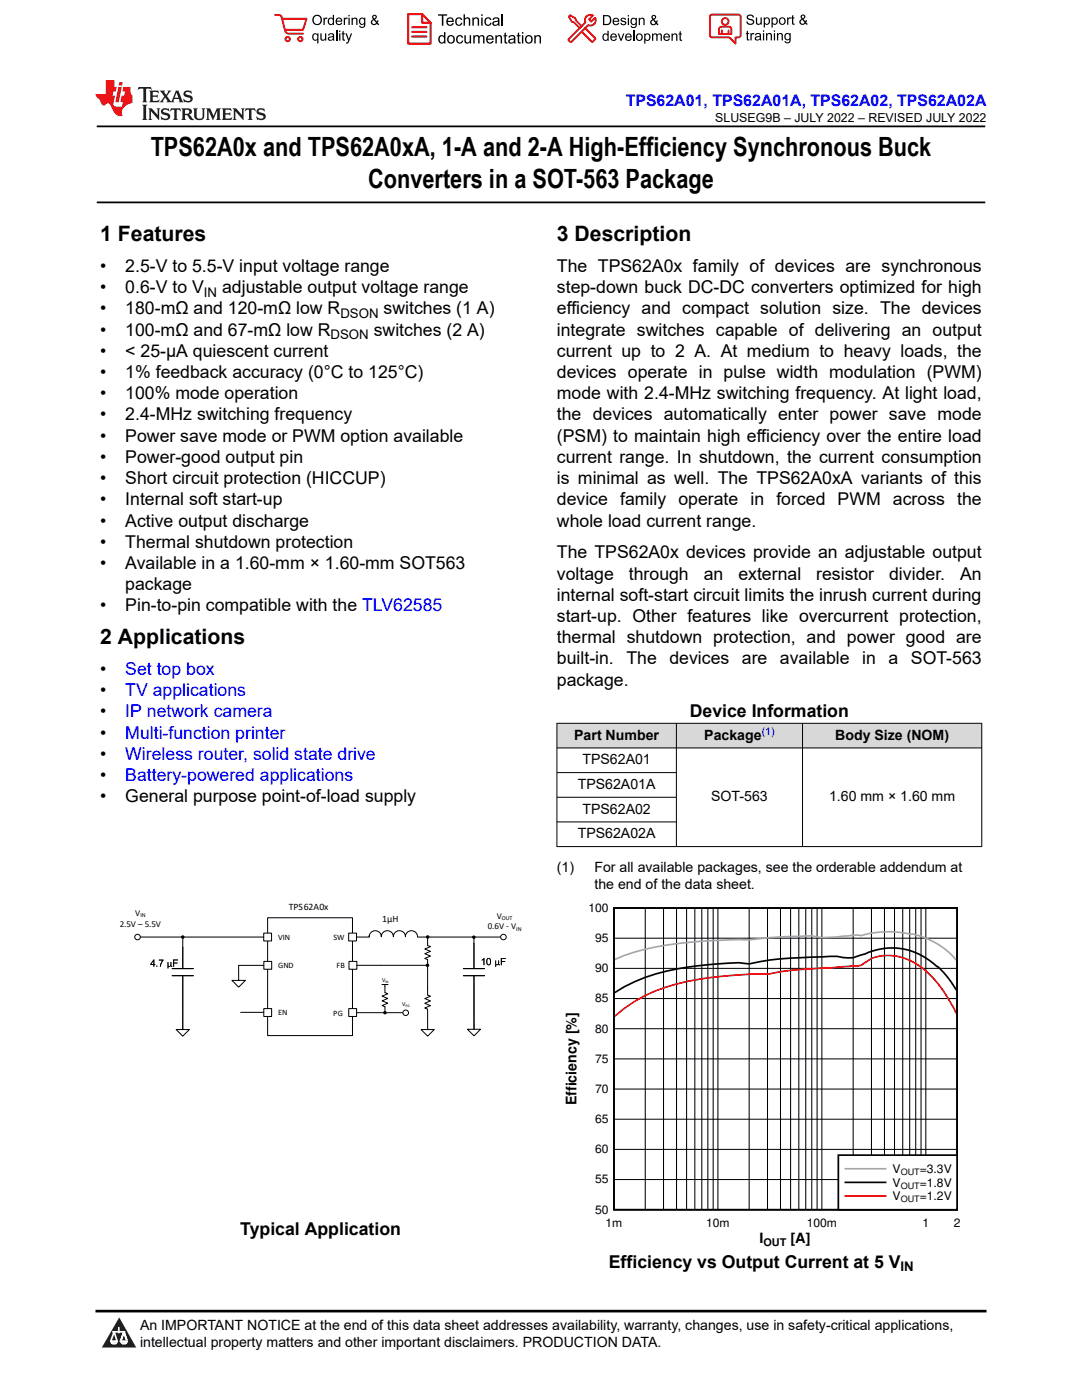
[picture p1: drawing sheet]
<svg xmlns="http://www.w3.org/2000/svg" width="216mm" height="279mm" viewBox="0 0 216 279" stroke-linecap="round" stroke-linejoin="round" font-family="sans-serif">
<path d="M19.3 25.2h177.3M19.3 40.4h177.3" fill="none" stroke="#000" stroke-width=".35"/>
<g fill="#d8d8d8">
<path d="M111.1 144.3h84.8v5h-84.8z" fill-rule="evenodd"/>
<path d="M111.2 144.4h23.7v4.8h-23.7z" fill-rule="evenodd"/>
<path d="M135 144.4h25.1v4.8h-25.1z" fill-rule="evenodd"/>
<path d="M160.2 144.4h35.6v4.8h-35.6z" fill-rule="evenodd"/>
</g>
<path d="M111.1 144.3h84.9M111.1 149.3h84.9M111.1 154.2h23.9M111.1 159.1h23.9M111.1 144.3v24.7M135 144.3v24.7M160.1 144.3v24.7M195.9 144.3v24.7M111.1 164h23.9M196 169h-84.9" fill="none" stroke="#000" stroke-width=".2"/>
<path d="M53.4 183.2h16.9v23.5h-16.9z" fill-rule="evenodd" fill="#fff"/>
<path d="M53.4 183.2h16.9v23.5h-16.9zM73.7 186.8v.1a1.2 1.2 0 0 1 1.2-1.2 1.2 1.2 0 0 1 1.2 1.2 1.2 1.2 0 0 1 1.2-1.2 1.2 1.2 0 0 1 1.2 1.2 1.2 1.2 0 0 1 1.2-1.2 1.2 1.2 0 0 1 1.2 1.2 1.2 1.2 0 0 1 1.2-1.2 1.2 1.2 0 0 1 1.2 1.2" fill="none" stroke="#000" stroke-width=".2"/>
<path d="M52.6 186.2h1.6v1.6h-1.6z" fill-rule="evenodd" fill="#fff"/>
<path d="M52.6 186.2h1.6v1.6h-1.6z" fill="none" stroke="#000" stroke-width=".2"/>
<path d="M69.6 186.2h1.5v1.6h-1.5z" fill-rule="evenodd" fill="#fff"/>
<path d="M69.6 186.2h1.5v1.6h-1.5z" fill="none" stroke="#000" stroke-width=".2"/>
<path d="M52.6 191.9h1.6v1.5h-1.6z" fill-rule="evenodd" fill="#fff"/>
<path d="M52.6 191.9h1.6v1.5h-1.6z" fill="none" stroke="#000" stroke-width=".2"/>
<path d="M52.6 201.3h1.6v1.6h-1.6z" fill-rule="evenodd" fill="#fff"/>
<path d="M52.6 201.3h1.6v1.6h-1.6z" fill="none" stroke="#000" stroke-width=".2"/>
<path d="M69.6 191.9h1.6v1.5h-1.6z" fill-rule="evenodd" fill="#fff"/>
<path d="M69.6 191.9h1.6v1.5h-1.6z" fill="none" stroke="#000" stroke-width=".2"/>
<path d="M69.6 201.3h1.6v1.6h-1.6z" fill-rule="evenodd" fill="#fff"/>
<g fill="none" stroke="#000" stroke-width=".2">
<path d="M28 187h24.6M34.4 194.7h4.2M34.4 193.3h4.2M36.5 194.7v10.8M36.5 187v6.3M46.3 195.7h2.7l-1.4 1.3zM47.6 192.7v3M83.3 187h16.6M94.6 187v6.3M94.6 194.7v10.7M96.7 193.3h-4.2M96.7 194.7h-4.2"/>
<path d="M35.1 205.5h2.7l-1.3 1.3zM69.6 201.3h1.6v1.6h-1.6zM93.3 205.4h2.6l-1.3 1.3z"/>
</g>
<g fill="#000">
<path d="M33.4 192h.2v.6a.22 .22 0 0 0 .2 .2 .22 .22 0 0 0 .2-.2v-.6h.2v.8h.2l-.2 .1a.26 .26 0 0 0-.2-.1 .26 .26 0 0 0-.2 .1h-.2v.4h-.2zM34.5 191.5h1v.2h-.8v.4h.7v.2h-.7v.6h-.2zM98.8 191.7h.2v.6a.22 .22 0 0 0 .2 .2 .22 .22 0 0 0 .2-.2v-.6h.2v.7l.2 .1-.2 .1a.26 .26 0 0 0-.2-.1 .26 .26 0 0 0-.2 .1h-.2v.3l-.2 .1zM99.9 191.2h1v.2h-.8v.4h.7v.2h-.7v.6h-.2z"/>
<path d="M30.6 191.5h.2v.9h.2v.2h-.2v.3h-.2v-.3h-.6zM30.6 191.8l-.4 .6h.4zM31.2 192.7h.2v.2h-.2zM31.7 191.5h.9l-.5 1.4h-.2l.1-.4 .4-.8h-.7z"/>
<path d="M30.6 191.5h.2v.9h.2v.2h-.2v.3h-.2v-.3h-.6zM30.6 191.8l-.4 .6h.4zM31.2 192.7h.2v.2h-.2zM31.7 191.5h.9l-.5 1.4h-.2l.1-.4 .4-.8h-.7z"/>
<path d="M96.1 191.5l.6-.3v1.4h-.2v-1.1l-.4 .2zM97.2 191.3a.51 .51 0 0 1 .6 0 .51 .51 0 0 1 .2 .6 .51 .51 0 0 1-.5 .7 .51 .51 0 0 1-.5-.7zM97.3 191.4a.79 .79 0 0 0 .2 1.1 .74 .74 0 0 0 0-1.2z"/>
<path d="M96.1 191.5l.6-.3v1.4h-.2v-1.1l-.4 .2zM97.2 191.3a.51 .51 0 0 1 .6 0 .51 .51 0 0 1 .2 .6 .51 .51 0 0 1-.5 .7 .51 .51 0 0 1-.5-.7zM97.3 191.4a.79 .79 0 0 0 .2 1.1 .74 .74 0 0 0 0-1.2z"/>
</g>
<circle cx="100.5" cy="187" r=".55" fill="#fff"/>
<circle cx="100.5" cy="187" r=".55" fill="none" stroke="#000" stroke-width=".2"/>
<circle cx="27.5" cy="187" r=".55" fill="#fff"/>
<g fill="none" stroke="#000" stroke-width=".2">
<path d="M47.6 192.7h5M71.2 187h2.5M71.2 192.7h14.1M85.3 187.1v1.6l.6 .2-1.1 .5 1.1 .5-1.1 .4 1.1 .5-1.1 .5 .5 .2v7.1l.6 .2-1.1 .5 1.1 .5-1.1 .4 1.1 .5-1.1 .5 .5 .2M48 202h4.6M71.2 202.1h9.2M84 205.5h2.6l-1.3 1.3zM85.3 201.4v4.1"/>
<circle cx="27.5" cy="187" r=".55"/>
<circle cx="36.5" cy="187" r=".25"/>
<circle cx="85.3" cy="192.7" r=".25"/>
<circle cx="85.3" cy="187" r=".25"/>
<circle cx="94.6" cy="187" r=".25"/>
</g>
<g fill="#000">
<circle cx="36.5" cy="187" r=".25"/>
<circle cx="85.3" cy="192.7" r=".25"/>
<circle cx="85.3" cy="187" r=".25"/>
<circle cx="94.6" cy="187" r=".25"/>
</g>
<circle cx="81" cy="202.1" r=".55" fill="#fff"/>
<g fill="none" stroke="#000" stroke-width=".2">
<path d="M76.2 196.5h1.2M76.8 196.5v1.6l.6 .2-1.2 .5 1.2 .5-1.2 .4 1.2 .5-1.2 .5 .6 .2v1.2M122.5 199.3h68.5M122.5 193.3h68.5M122.5 187.2h68.5M128.8 181.2v60.2M132.4 181.2v60.2M135 181.2v60.2M137 181.2v60.2M138.6 181.2v60.2M140 181.2v60.2M141.2 181.2v60.2"/>
<path d="M142.3 181.2v60.2M143.2 181.2v60.2M149.5 181.2v60.2M153.1 181.2v60.2M155.7 181.2v60.2M157.8 181.2v60.2M159.4 181.2v60.2M160.8 181.2v60.2M162 181.2v60.2M163 181.2v60.2M164 181.2v60.2M170.2 181.2v60.2"/>
<path d="M173.9 181.2v60.2M176.5 181.2v60.2M178.5 181.2v60.2M180.1 181.2v60.2M181.5 181.2v60.2M182.7 181.2v60.2M183.8 181.2v60.2M184.7 181.2v60.2M122.5 211.3h68.5M122.5 205.3h68.5M191 217.3h-68.5M122.5 235.4h68.5"/>
<path d="M122.5 229.4h68.5M122.5 223.4h68.5"/>
<circle cx="76.8" cy="202.1" r=".25"/>
<circle cx="81" cy="202.1" r=".55"/>
</g>
<circle cx="76.8" cy="202.1" r=".25" fill="#000"/>
<path d="M122.5 181.2h68.5v60.2h-68.5zM190.8 197.6l-1.4-2.1-1.3-1.6-1-1-2.6-1.8a12.3 12.3 0 0 0-11.9-.7l-.7 .2a6 6 0 0 1-4.9 .3l-7.2 .2a50.3 50.3 0 0 0-10.3 1.3l-2.1-.3a66.3 66.3 0 0 0-18.7 3l-4.1 1.8-1.9 1.2" fill="none" stroke="#000" stroke-width=".34"/>
<path d="M122.7 191.5a52.7 52.7 0 0 1 18.5-3.7l6.2-.3 2.1 .1 4.1-.5 4.2-.2 4.1-.1 2.1 .3 6.2-.5 1.7 .1a21.8 21.8 0 0 1 13 .6l1.5 .7 2 1.3 1.2 1 1.2 1.3" fill="none" stroke="#a8a8a8" stroke-width=".34"/>
<path d="M190.8 202.2l-.8-1.5-2-3.2-1.5-1.9-1.6-1.7a10.9 10.9 0 0 0-11-2.6l-2 1.3-.8 .2-9.2 .6a45.3 45.3 0 0 0-8.3 .9 74.3 74.3 0 0 0-20.7 2.7 27.6 27.6 0 0 0-10.2 5.8" fill="none" stroke="#f00" stroke-width=".34"/>
<path d="M167.3 230.5h23.7v10.9h-23.7z" fill-rule="evenodd" fill="#fff"/>
<path d="M167.3 230.5h23.7v10.9h-23.7zM168.7 236h8" fill="none" stroke="#000" stroke-width=".34"/>
<path d="M168.7 233.3h8" fill="none" stroke="#a8a8a8" stroke-width=".34"/>
<path d="M168.7 238.7h8" fill="none" stroke="#f00" stroke-width=".34"/>
<path d="M0 0h215.9v23.8h-215.9z" fill-rule="evenodd" fill="#fff"/>
<path d="M27.7 17.4l-.2 .6 .5-.3h.6v.1v2.2l-.2 .4h1l-.2-.4v-2.2v-.1h.5l.5 .3-.1-.6zM29.8 18.1l.2 .4v1.5l-.2 .4h1.9l.1-.6a1.08 1.08 0 0 1-1.3 .2v-.7h.6l.4 .2v-.6l-.4 .2h-.6v-.6l.2-.1a1 1 0 0 1 1 .2l-.1-.5zM31.8 18.1l1 1.1-1 1.2h.9l-.2-.2 .4-.7 .5 .7-.2 .2h1.6l-.2-.2 .1-.4h1l.1 .4-.1 .2h.9l-.2-.3-.8-2h-.5l-1 2.2-.8-1.1 .9-1.1h-.8l.2 .2-.5 .7-.3-.7 .1-.2zM35.2 18.5l.4 1h-.8zM36.8 18.2a.65 .65 0 0 0-.2 .7 .65 .65 0 0 0 .6 .5l.7 .2 .1 .2a.79 .79 0 0 1-.7 .4 .79 .79 0 0 1-.7-.5l.1 .7 .2-.1a.93 .93 0 0 0 1.1 .1 .93 .93 0 0 0 .4-1 1.46 1.46 0 0 0-1.2-.6l-.1-.3a1.09 1.09 0 0 1 1.2 .2l-.2-.6-.1 .1-.6-.2zM28.4 20.9l.2 .4v2.3l-.2 .3h1l-.2-.3v-2.3l.2-.4zM29.6 21.6l.2 .4v1.6l-.2 .3h.8l-.3-.3v-1.4l1.7 1.8v-2l.2-.4h-.8l.2 .2 .1 1.1-1.2-1.3zM32.3 21.8a.65 .65 0 0 0-.2 .7 .65 .65 0 0 0 .7 .4l.6 .2 .1 .2a.79 .79 0 0 1-.7 .4 .79 .79 0 0 1-.7-.5l.1 .7 .2-.1a.93 .93 0 0 0 1.1 .1 .93 .93 0 0 0 .4-.9 1.46 1.46 0 0 0-1.2-.6l-.1-.4a1.09 1.09 0 0 1 1.2 .2l-.2-.6-.1 .1-.6-.1zM34.1 21.6l-.1 .7a.63 .63 0 0 1 .7-.4l.1 1.7-.3 .3h1l-.2-.3v-1.7a.66 .66 0 0 1 .8 .4l-.1-.7zM36.2 21.6l.2 .4v1.6l-.2 .3h.9l-.2-.2v-.7h.5l.1 .2a.79 .79 0 0 0 1.2 .6l-1-.9a.61 .61 0 0 0 .6-.6 .61 .61 0 0 0-.5-.6zM36.9 21.9h.2a.47 .47 0 0 1 .5 .1 .47 .47 0 0 1 .1 .5l-.2 .2h-.6zM38.5 21.6l.2 .2a2.27 2.27 0 0 0 .4 2 1.04 1.04 0 0 0 1.7-.7v-1.3l.2-.2h-.8l.2 .4v1.1a.6 .6 0 0 1-.6 .6 .6 .6 0 0 1-.6-.6v-1.1l.3-.4zM41.1 21.6l.2 .4v1.6l-.2 .3h.7l-.2-.3v-1.5l.9 1.9 .8-1.9v1.5l-.2 .3h1l-.3-.3v-1.6l.3-.4h-.8l-.7 1.5-.7-1.5zM44.3 21.6l.2 .4v1.6l-.2 .3h1.9l.1-.5a1.09 1.09 0 0 1-1.3 .1v-.6h.6l.4 .1v-.6l-.4 .2h-.6v-.6l.2-.1a1.01 1.01 0 0 1 1 .3l-.1-.6zM46.4 21.6l.3 .4v1.6l-.3 .3h.8l-.2-.3v-1.4l1.6 1.8v-2l.2-.4h-.7l.2 .2v1.1l-1.2-1.3zM49 21.6l-.1 .7a.63 .63 0 0 1 .8-.4v1.7l-.3 .3h1l-.2-.3v-1.7a.66 .66 0 0 1 .8 .4l-.1-.7zM51.4 21.8a.65 .65 0 0 0-.2 .7 .65 .65 0 0 0 .6 .4l.6 .2 .2 .2a.79 .79 0 0 1-.8 .4 .79 .79 0 0 1-.6-.5l.1 .7 .2-.1a.93 .93 0 0 0 1 .1 .93 .93 0 0 0 .5-.9 1.46 1.46 0 0 0-1.3-.6l-.1-.4a1.09 1.09 0 0 1 1.3 .2l-.2-.6-.2 .1-.5-.1z" fill="#231f20"/>
<path d="M21.1 16v2.8h-2.1l.1 .3 .9 1a.95 .95 0 0 0 .9 .9 .59 .59 0 0 1 .6-.4 .59 .59 0 0 1 .5 .4l.4 .8a1.59 1.59 0 0 0 2.1 1.3 1.61 1.61 0 0 1 1-2.2l1-.4-.1-1.5a1.59 1.59 0 0 1-.4-1.6h-1.4l-.2 .9h.5l-.1 .8h-.5l-.2 1v.2l.4 .1-.2 .9h-.6a.73 .73 0 0 1-1.1-.7l.3-1.5h-.5l.2-.8h.5l.2-.9h-.5v-1.4zM23.6 17.4l-.6 3h.7l.6-3zM23.8 16.4l-.1 .7h.7l.1-.7z" fill="#ed1c24"/>
<g fill="#000">
<path d="M62.3 4a1 1 0 0 1 2 0 1 1 0 0 1-2 0zM62.8 3.4a.78 .78 0 0 0-.1 1.1 .78 .78 0 0 0 1.1 .1 .78 .78 0 0 0 .1-1.1 .78 .78 0 0 0-1.1-.1z" fill-rule="evenodd"/>
<path d="M62.5 6.8l.4-.2 .4 .3v-.2h.2v2h-.2v-.7a.68 .68 0 0 1-.9-.1 .68 .68 0 0 1 0-.9zM62.6 7a.51 .51 0 0 0-.1 .6 .51 .51 0 0 0 .7 .2 .51 .51 0 0 0 .1-.7 .51 .51 0 0 0-.7-.1z" fill-rule="evenodd"/>
<path d="M64.5 3.5h.3v.3l.1-.3h.3l.1 .1-.1 .2a.32 .32 0 0 0-.3 0 .32 .32 0 0 0-.1 .4v.8h-.3z" fill-rule="evenodd"/>
<path d="M63.9 6.7h.3v.8a.36 .36 0 0 0 .3 .4 .36 .36 0 0 0 .4-.5v-.7h.2v1.4h-.2v-.2a.51 .51 0 0 1-.6 .2 .51 .51 0 0 1-.4-.5z" fill-rule="evenodd"/>
<path d="M65.6 3.7l.4-.2 .4 .2v-.7h.3v2h-.3v-.2a.7 .7 0 0 1-1-.1 .7 .7 0 0 1 .2-1zM65.8 3.8a.51 .51 0 0 0-.1 .7 .51 .51 0 0 0 .6 .2 .51 .51 0 0 0 .1-.7 .51 .51 0 0 0-.6-.2z" fill-rule="evenodd"/>
<path d="M65.6 6.8a.66 .66 0 0 1 .8-.1 .66 .66 0 0 1 .3 .8v.6h-.2l-.1-.2a.52 .52 0 0 1-.7 .2 .52 .52 0 0 1-.2-.6l.3-.2a.42 .42 0 0 0 .6-.3l-.3-.2-.3 .1-.1 .2h-.3zM65.7 7.6a.35 .35 0 0 0 .3 .4 .35 .35 0 0 0 .4-.4v-.2z" fill-rule="evenodd"/>
<path d="M67.7 6.1h.2v.3h-.2zM67.7 6.7h.2v1.4h-.2z" fill-rule="evenodd"/>
<path d="M67.1 3.7a.68 .68 0 0 1 .9-.1 .68 .68 0 0 1 .3 .7h-1.1a.42 .42 0 0 0 .3 .5 .42 .42 0 0 0 .5-.3h.3a.73 .73 0 0 1-1.1 .4 .73 .73 0 0 1-.1-1.2zM67.4 3.8l-.2 .3h.8l-.2-.4z" fill-rule="evenodd"/>
<path d="M68.6 3.5h.2v.3l.2-.3h.3l.1 .1-.1 .2a.32 .32 0 0 0-.4 0 .32 .32 0 0 0-.1 .4v.8h-.2z" fill-rule="evenodd"/>
<path d="M68.3 6.3l.3-.1v.5h.2v.1h-.2v.9l.3 .4a.36 .36 0 0 1-.4 0 .36 .36 0 0 1-.2-.4v-.9h-.1v-.1h.1z" fill-rule="evenodd"/>
<path d="M68.9 6.7h.3l.4 1.1 .4-1.1h.3l-.6 1.4a.51 .51 0 0 1-.6 .6l-.1-.3h.3l.2-.3z" fill-rule="evenodd"/>
<path d="M69.5 3h.3v.3h-.3zM69.5 3.5h.3v1.5h-.3z" fill-rule="evenodd"/>
<path d="M70.2 3.5h.2v.2a.52 .52 0 0 1 .6-.2 .52 .52 0 0 1 .3 .6v.9h-.2v-.9a.34 .34 0 0 0-.3-.4 .34 .34 0 0 0-.4 .3v1h-.2z" fill-rule="evenodd"/>
<path d="M71.8 3.7l.4-.2 .5 .2v-.2h.2v1.3a.64 .64 0 0 1-.5 .8 .64 .64 0 0 1-.7-.5h.2a.41 .41 0 0 0 .5 .2 .41 .41 0 0 0 .2-.5 .69 .69 0 0 1-.9-.1 .69 .69 0 0 1 .1-1zM72 3.8a.5 .5 0 0 0-.1 .7 .5 .5 0 0 0 .7 .1 .5 .5 0 0 0 .1-.6 .5 .5 0 0 0-.7-.2z" fill-rule="evenodd"/>
<path d="M74.4 3.1a.47 .47 0 0 1 .7 .1 .47 .47 0 0 1-.3 .7l.4 .4 .1-.3 .2 .1-.1 .4 .3 .3-.2 .2-.3-.3a.63 .63 0 0 1-1 .1 .63 .63 0 0 1 .3-1l-.3-.4zM74.5 3.4a.27 .27 0 0 0 .5 0 .27 .27 0 0 0-.5 0zM74.4 4.1a.4 .4 0 0 0 0 .6 .4 .4 0 0 0 .6-.1l-.4-.6z" fill-rule="evenodd"/>
<path d="M87.4 2.9h1.8v.2h-.7v2h-.3v-2h-.8z" fill-rule="evenodd"/>
<path d="M87.6 7.2l.5-.2 .5 .2v-.8h.3v2.3h-.3v-.2a.76 .76 0 0 1-1-.1 .76 .76 0 0 1-.1-1zM87.9 7.4a.58 .58 0 0 0-.2 .7 .58 .58 0 0 0 .8 .2 .58 .58 0 0 0 .1-.7 .58 .58 0 0 0-.7-.2z" fill-rule="evenodd"/>
<path d="M89.5 7.2a.81 .81 0 0 1 1.1 .1 .81 .81 0 0 1-.2 1.2 .81 .81 0 0 1-1.1-.2l-.1-.7zM89.6 7.4a.57 .57 0 0 0 0 .8 .57 .57 0 0 0 .8 0 .57 .57 0 0 0 0-.7 .57 .57 0 0 0-.8-.1z" fill-rule="evenodd"/>
<path d="M89.3 3.7a.77 .77 0 0 1 .9-.2 .77 .77 0 0 1 .4 .9h-1.3a.48 .48 0 0 0 .4 .5 .48 .48 0 0 0 .6-.3h.3a.83 .83 0 0 1-1.3 .4 .83 .83 0 0 1 0-1.3zM89.5 3.8l-.2 .4h1l-.3-.5z" fill-rule="evenodd"/>
<path d="M91 3.7a.7 .7 0 0 1 1.2 .3h-.2a.45 .45 0 0 0-.6-.3 .45 .45 0 0 0-.3 .6 .45 .45 0 0 0 .3 .6 .45 .45 0 0 0 .6-.4l.3 .1a.76 .76 0 0 1-1.1 .5 .76 .76 0 0 1-.3-1.1z" fill-rule="evenodd"/>
<path d="M91.2 7.2a.7 .7 0 0 1 1.2 .3l-.3 .1a.45 .45 0 0 0-.5-.4 .45 .45 0 0 0-.3 .7 .45 .45 0 0 0 .3 .6 .45 .45 0 0 0 .6-.4h.2a.76 .76 0 0 1-1 .5 .76 .76 0 0 1-.4-1.1z" fill-rule="evenodd"/>
<path d="M92.5 2.9h.3v.8a.59 .59 0 0 1 .7-.2 .59 .59 0 0 1 .3 .6v1h-.2v-1a.4 .4 0 0 0-.5-.4 .4 .4 0 0 0-.3 .5v.9h-.3z" fill-rule="evenodd"/>
<path d="M92.7 7h.2v.9a.41 .41 0 0 0 .5 .6 .41 .41 0 0 0 .3-.6v-.9h.3v1.7h-.3v-.3a.58 .58 0 0 1-.7 .3 .58 .58 0 0 1-.3-.7z" fill-rule="evenodd"/>
<path d="M94.3 3.5h.2v.2a.59 .59 0 0 1 .7-.2 .59 .59 0 0 1 .4 .6v1h-.3v-1a.41 .41 0 0 0-.4-.4 .41 .41 0 0 0-.4 .5v.9h-.2z" fill-rule="evenodd"/>
<path d="M94.4 7h.3v.3a.56 .56 0 0 1 1 0 .54 .54 0 0 1 .6-.3 .54 .54 0 0 1 .4 .5v1.2h-.3v-1.1a.34 .34 0 0 0-.3-.4 .34 .34 0 0 0-.4 .3v1.2h-.3v-1.1a.38 .38 0 0 0-.5-.3 .38 .38 0 0 0-.2 .5v.9h-.3z" fill-rule="evenodd"/>
<path d="M96 2.9h.3v.3h-.3zM96 3.5h.3v1.6h-.3z" fill-rule="evenodd"/>
<path d="M96.8 3.7a.7 .7 0 0 1 1.3 .3h-.3a.45 .45 0 0 0-.6-.3 .45 .45 0 0 0-.3 .6 .45 .45 0 0 0 .3 .6 .45 .45 0 0 0 .6-.4l.3 .1a.76 .76 0 0 1-1.1 .5 .76 .76 0 0 1-.3-1.1z" fill-rule="evenodd"/>
<path d="M97.2 7.2a.77 .77 0 0 1 .9-.1 .77 .77 0 0 1 .4 .8h-1.2a.48 .48 0 0 0 .3 .6 .48 .48 0 0 0 .6-.4l.3 .1a.83 .83 0 0 1-1.3 .3 .83 .83 0 0 1 0-1.3zM97.4 7.4l-.1 .3h.9l-.2-.4z" fill-rule="evenodd"/>
<path d="M98.8 7h.3v.3a.59 .59 0 0 1 .7-.3 .59 .59 0 0 1 .4 .7v1h-.3v-1a.41 .41 0 0 0-.5-.5 .41 .41 0 0 0-.3 .6v.9h-.3z" fill-rule="evenodd"/>
<path d="M98.4 3.7a.74 .74 0 0 1 1-.2 .74 .74 0 0 1 .3 .9v.7h-.3v-.2a.59 .59 0 0 1-.8 .3 .59 .59 0 0 1-.3-.8l1.1-.3a.42 .42 0 0 0-.4-.4 .42 .42 0 0 0-.5 .3h-.2zM98.6 4.5a.36 .36 0 0 0 .2 .5 .36 .36 0 0 0 .5-.2l.1-.5z" fill-rule="evenodd"/>
<path d="M100.7 6.6l.2-.1v.5h.3v.2h-.3v1l.1 .2h.2l.1 .3a.41 .41 0 0 1-.5-.1 .41 .41 0 0 1-.1-.4v-1h-.2v-.2h.2z" fill-rule="evenodd"/>
<path d="M101.6 7.2a.74 .74 0 0 1 .9-.2 .74 .74 0 0 1 .3 1l.1 .7h-.3v-.2a.59 .59 0 0 1-.8 .2 .59 .59 0 0 1-.3-.8l1-.3a.42 .42 0 0 0-.3-.4 .42 .42 0 0 0-.5 .3h-.3zM101.8 8.1a.36 .36 0 0 0 .1 .5 .36 .36 0 0 0 .5-.3l.2-.4z" fill-rule="evenodd"/>
<path d="M103.3 6.6l.3-.1v.5h.3v.2h-.3v1l.1 .2h.2v.3a.41 .41 0 0 1-.5-.1 .41 .41 0 0 1-.1-.4v-1h-.2v-.2h.2z" fill-rule="evenodd"/>
<path d="M104.1 6.4h.3v.3h-.3zM104.1 7h.3v1.7h-.3z" fill-rule="evenodd"/>
<path d="M105 7.2a.81 .81 0 0 1 1.1 .1 .81 .81 0 0 1-.1 1.2 .81 .81 0 0 1-1.2-.2v-.7zM105.2 7.4a.57 .57 0 0 0-.1 .8 .57 .57 0 0 0 .8 0 .57 .57 0 0 0 0-.7 .57 .57 0 0 0-.7-.1z" fill-rule="evenodd"/>
<path d="M106.6 7h.3v.3a.59 .59 0 0 1 .7-.3 .59 .59 0 0 1 .4 .7v1h-.3v-1a.41 .41 0 0 0-.5-.5 .41 .41 0 0 0-.3 .6v.9h-.3z" fill-rule="evenodd"/>
<path d="M120.3 3h.7a1 1 0 0 1 1 1 1 1 0 0 1-1 1h-.7zM120.6 3.2v1.6h.4a.77 .77 0 0 0 .7-.8 .77 .77 0 0 0-.7-.8z" fill-rule="evenodd"/>
<path d="M120.4 6.9l.4-.2 .4 .2v-.8h.3v2h-.3v-.1a.7 .7 0 0 1-.9-.2 .7 .7 0 0 1 .1-.9zM120.6 7a.51 .51 0 0 0-.1 .7 .51 .51 0 0 0 .6 .1 .51 .51 0 0 0 .1-.6 .51 .51 0 0 0-.6-.2z" fill-rule="evenodd"/>
<path d="M122 6.9a.68 .68 0 0 1 .8-.2 .68 .68 0 0 1 .3 .8h-1.1a.42 .42 0 0 0 .3 .5 .42 .42 0 0 0 .5-.3h.3a.73 .73 0 0 1-1.1 .3 .73 .73 0 0 1 0-1.1zM122.2 7l-.2 .3h.8l-.2-.4z" fill-rule="evenodd"/>
<path d="M122.4 3.7a.68 .68 0 0 1 .8-.1 .68 .68 0 0 1 .4 .8h-1.1a.42 .42 0 0 0 .3 .4 .42 .42 0 0 0 .5-.3l.3 .1a.73 .73 0 0 1-1.2 .3 .73 .73 0 0 1 0-1.2zM122.6 3.8l-.1 .3h.8l-.2-.3z" fill-rule="evenodd"/>
<path d="M123.9 3.7l.1-.1a.62 .62 0 0 1 .9 .3l-.2 .1a.29 .29 0 0 0-.3-.3 .29 .29 0 0 0-.3 .3l.1 .1a.58 .58 0 0 1 .6 .1 .58 .58 0 0 1 .1 .6 .67 .67 0 0 1-1.1-.2l.2-.1a.33 .33 0 0 0 .4 .4 .33 .33 0 0 0 .3-.4 .71 .71 0 0 1-.9-.6z" fill-rule="evenodd"/>
<path d="M123.3 6.7h.2l.4 1.2 .4-1.2h.3l-.6 1.4h-.2z" fill-rule="evenodd"/>
<path d="M125.3 3h.2v.3h-.2zM125.3 3.6h.2v1.4h-.2z" fill-rule="evenodd"/>
<path d="M124.9 6.9a.68 .68 0 0 1 .8-.2 .68 .68 0 0 1 .4 .8h-1.1a.42 .42 0 0 0 .3 .5 .42 .42 0 0 0 .5-.3h.3a.73 .73 0 0 1-1.2 .3 .73 .73 0 0 1 0-1.1zM125.1 7l-.1 .3h.8l-.2-.4z" fill-rule="evenodd"/>
<path d="M126 3.7l.4-.2 .4 .2v-.1h.3v1.2a.64 .64 0 0 1-.5 .8 .64 .64 0 0 1-.8-.5l.3 .1a.41 .41 0 0 0 .5 .2 .41 .41 0 0 0 .2-.6 .69 .69 0 0 1-.9-.1 .69 .69 0 0 1 .1-1zM126.2 3.9a.5 .5 0 0 0-.1 .6 .5 .5 0 0 0 .6 .2 .5 .5 0 0 0 .2-.7 .5 .5 0 0 0-.7-.1z" fill-rule="evenodd"/>
<path d="M126.9 7.4a.73 .73 0 0 1 1.4 0 .73 .73 0 0 1-1.4 0zM127.3 7a.5 .5 0 0 0-.1 .7 .5 .5 0 0 0 .7 0 .5 .5 0 0 0 0-.6 .5 .5 0 0 0-.6-.1z" fill-rule="evenodd"/>
<path d="M127.5 3.6h.2v.2a.52 .52 0 0 1 .6-.3 .52 .52 0 0 1 .3 .6v.9h-.2v-.9a.34 .34 0 0 0-.3-.4 .34 .34 0 0 0-.4 .3v1h-.2z" fill-rule="evenodd"/>
<path d="M128.5 6.7h.3v.2a.67 .67 0 0 1 .9 0 .67 .67 0 0 1 0 .9 .55 .55 0 0 1-.9 .2v.7h-.3zM128.9 7a.5 .5 0 0 0-.1 .7 .5 .5 0 0 0 .6 .1 .5 .5 0 0 0 .2-.6 .5 .5 0 0 0-.7-.2z" fill-rule="evenodd"/>
<path d="M130.1 6.7h.2v.2a.49 .49 0 0 1 .9 0l.4-.2a.42 .42 0 0 1 .5 .4v1h-.3v-.9a.3 .3 0 0 0-.2-.3 .3 .3 0 0 0-.4 .2v1h-.2v-.9a.33 .33 0 0 0-.5-.3 .33 .33 0 0 0-.2 .5v.7h-.2z" fill-rule="evenodd"/>
<path d="M130.1 3.1a.47 .47 0 0 1 .8 .1 .47 .47 0 0 1-.3 .7l.3 .4 .1-.2h.3l-.2 .5 .3 .3-.2 .2-.3-.3a.63 .63 0 0 1-1 .1 .63 .63 0 0 1 .3-1l-.2-.5zM130.2 3.5a.27 .27 0 0 0 .5 0 .27 .27 0 0 0-.5 0zM130.2 4.1a.4 .4 0 0 0 0 .7 .4 .4 0 0 0 .6-.2l-.5-.6z" fill-rule="evenodd"/>
<path d="M132.5 6.9a.68 .68 0 0 1 .9-.2 .68 .68 0 0 1 .3 .8h-1.1a.42 .42 0 0 0 .3 .5 .42 .42 0 0 0 .5-.3h.3a.73 .73 0 0 1-1.1 .3 .73 .73 0 0 1-.1-1.1zM132.7 7l-.1 .3h.8l-.2-.4z" fill-rule="evenodd"/>
<path d="M134 6.7h.2v.2a.52 .52 0 0 1 .6-.2 .52 .52 0 0 1 .4 .6v.8h-.3v-.8a.34 .34 0 0 0-.2-.4 .34 .34 0 0 0-.4 .2l-.1 1h-.2z" fill-rule="evenodd"/>
<path d="M135.6 6.3l.2-.1v.5h.3v.2h-.3v.8l.3 .4a.36 .36 0 0 1-.4 0 .36 .36 0 0 1-.1-.4v-.8h-.2v-.2h.2z" fill-rule="evenodd"/>
<path d="M149.2 3a.8 .8 0 0 1 1.2 .5h-.2a.44 .44 0 0 0-.5-.4 .44 .44 0 0 0-.4 .5l.2 .1a.9 .9 0 0 1 1 .8 .84 .84 0 0 1-.9 .5 .84 .84 0 0 1-.7-.7h.3a.52 .52 0 0 0 .5 .5 .52 .52 0 0 0 .5-.6l-.2-.1a.85 .85 0 0 1-1-.8z" fill-rule="evenodd"/>
<path d="M149 6.3l.3-.2v.5h.2v.2h-.2v.9l.2 .4a.36 .36 0 0 1-.4-.1 .36 .36 0 0 1-.1-.4v-.8h-.2v-.2h.2z" fill-rule="evenodd"/>
<path d="M149.7 6.6h.3v.2l.1-.2h.3l.1 .1-.1 .2a.32 .32 0 0 0-.3 0 .32 .32 0 0 0-.1 .4v.8h-.3z" fill-rule="evenodd"/>
<path d="M150.7 6.8a.66 .66 0 0 1 .9-.2 .66 .66 0 0 1 .3 .9v.6h-.2l-.1-.2a.52 .52 0 0 1-.7 .2 .52 .52 0 0 1-.2-.7l.2-.1a.42 .42 0 0 0 .7-.3l-.3-.2h-.3l-.1 .3-.3-.1zM150.9 7.5a.35 .35 0 0 0 .3 .5 .35 .35 0 0 0 .4-.4v-.3z" fill-rule="evenodd"/>
<path d="M150.8 3.5h.3v.8a.36 .36 0 0 0 .3 .5 .36 .36 0 0 0 .4-.5v-.8h.2v1.4h-.2v-.2a.51 .51 0 0 1-.6 .3 .51 .51 0 0 1-.4-.6z" fill-rule="evenodd"/>
<path d="M152.2 6.1h.3v.2h-.3zM152.2 6.6h.3v1.5h-.3z" fill-rule="evenodd"/>
<path d="M152.4 3.5h.2v.2a.67 .67 0 0 1 .9 0 .67 .67 0 0 1 .1 .9 .55 .55 0 0 1-1 .2v.7h-.2zM152.7 3.8a.5 .5 0 0 0-.1 .7 .5 .5 0 0 0 .7 .1 .5 .5 0 0 0 .1-.6 .5 .5 0 0 0-.7-.2z" fill-rule="evenodd"/>
<path d="M152.9 6.6h.2v.2a.52 .52 0 0 1 .6-.2 .52 .52 0 0 1 .3 .6v.9h-.2v-.9a.34 .34 0 0 0-.3-.4 .34 .34 0 0 0-.4 .2v1.1h-.2z" fill-rule="evenodd"/>
<path d="M153.9 3.5h.3v.2a.67 .67 0 0 1 .9 0 .67 .67 0 0 1 0 .9 .55 .55 0 0 1-.9 .2v.7h-.3zM154.3 3.8a.5 .5 0 0 0-.1 .7 .5 .5 0 0 0 .6 .1 .5 .5 0 0 0 .2-.6 .5 .5 0 0 0-.7-.2z" fill-rule="evenodd"/>
<path d="M154.4 6.1h.3v.2h-.3zM154.4 6.6h.3v1.5h-.3z" fill-rule="evenodd"/>
<path d="M155 6.6h.3v.2a.52 .52 0 0 1 .6-.2 .52 .52 0 0 1 .3 .6v.9h-.2v-.9a.34 .34 0 0 0-.3-.4 .34 .34 0 0 0-.4 .2v1.1h-.3z" fill-rule="evenodd"/>
<path d="M155.4 4.2a.75 .75 0 0 1 1.5 0 .75 .75 0 0 1-1.5 0zM155.8 3.8a.5 .5 0 0 0-.1 .7 .5 .5 0 0 0 .8 0 .5 .5 0 0 0 0-.7 .5 .5 0 0 0-.7 0z" fill-rule="evenodd"/>
<path d="M156.7 6.8l.4-.2 .5 .2v-.2h.2v1.3a.64 .64 0 0 1-.5 .7 .64 .64 0 0 1-.8-.4h.3a.41 .41 0 0 0 .5 .2 .41 .41 0 0 0 .2-.5 .69 .69 0 0 1-.9-.1 .69 .69 0 0 1 .1-1zM156.9 6.9a.5 .5 0 0 0-.1 .7 .5 .5 0 0 0 .6 .1 .5 .5 0 0 0 .2-.7 .5 .5 0 0 0-.7-.1z" fill-rule="evenodd"/>
<path d="M157.1 3.5h.2v.2l.1-.2h.3h.2l-.1 .3a.32 .32 0 0 0-.4 0 .32 .32 0 0 0-.1 .4v.7h-.2z" fill-rule="evenodd"/>
<path d="M158 3.1l.3-.1v.5h.2v.2h-.2v.8l.3 .4a.36 .36 0 0 1-.4 0 .36 .36 0 0 1-.2-.4v-.8h-.1v-.2h.1z" fill-rule="evenodd"/>
<path d="M159.9 3a.47 .47 0 0 1 .7 .1 .47 .47 0 0 1-.3 .7l.4 .5 .1-.3h.2l-.1 .5 .3 .3-.2 .2-.3-.3a.63 .63 0 0 1-1 .1 .63 .63 0 0 1 .3-1l-.3-.5zM160 3.4a.27 .27 0 0 0 .5 0 .27 .27 0 0 0-.5 0zM159.9 4.1a.4 .4 0 0 0 0 .6 .4 .4 0 0 0 .6-.2l-.4-.6z" fill-rule="evenodd"/>
</g>
<path d="M67.2 6.1v2M126.5 6.1v2" fill="none" stroke="#000" stroke-width=".25"/>
<g fill="none" stroke="#de0000" stroke-width=".37">
<path d="M54.9 3h.9a1.19 1.19 0 0 1 .6 1.2l.6 2.1a.85 .85 0 0 0 1 .4h2.5M56.3 3.7h4.9l-.7 2.2h-3.6M116.1 5.2l-1.2-1.1-.1-.5-1-.6-.3 .3 .6 1 .5 .2 1.1 1.1M116.8 5.6l1.9 2v.3l-.4 .4h-.3l-1.9-2zM116.8 5.6l.6-.6a1.07 1.07 0 0 0 1.2-.2 1.07 1.07 0 0 0 .1-1.3l-.7 .8-.5-.4 .8-.8a1.07 1.07 0 0 0-1.2 .2 1.07 1.07 0 0 0-.3 1.2l-3.3 3.3v.3l.3 .3h.2l2.1-2.1M141.7 3.1l.4-.2h5.3l.3 .2 .1 3.9-.2 .4-.8 .1v1.2l-1.3-1.2h-3.4l-.4-.2zM143.5 5.6l.5-.3 1.7 .1 .2 .5v.9h-2.4zM144 6.1v.7M145.4 6.1v.7"/>
<circle cx="57.4" cy="7.8" r=".44"/>
<circle cx="59.9" cy="7.8" r=".44"/>
<circle cx="144.7" cy="4.3" r=".67"/>
</g>
<path d="M100.2 2.9v2.2" fill="none" stroke="#000" stroke-width=".28"/>
<path d="M81.4 2.8h2.8v1.7h1.7v4.2h-4.5zM82.3 6.4h2.8M82.3 5.4h2.8M82.3 7.3h2.8M84.2 2.8l1.7 1.7" fill="none" stroke="#de0000" stroke-width=".42"/>
<path d="M0 261.4h215.9v18h-215.9z" fill-rule="evenodd" fill="#fff"/>
<path d="M23.8 262.9l3.4 6h-6.9z" fill="#231f20"/>
<path d="M22.1 267.7h1.3l-.4 .5h-.3a.55 .55 0 0 1-.6-.5z" fill-rule="evenodd" fill="#fff"/>
<path d="M22.1 267.7h1.3l-.4 .5h-.3a.55 .55 0 0 1-.6-.5z" fill="none" stroke="#231f20" stroke-width=".34"/>
<path d="M22.1 267.7h1.3l-.4 .5h-.5zM22.6 265.8h.1M22.6 265.8h2.3zM23.7 265.9h.1M23.7 264.9v1zM24 267.7h.1" fill="none" stroke="#fff" stroke-width=".34"/>
<path d="M24.7 265.8l-.7 1.9z" fill="#fff"/>
<path d="M24.7 265.8l-.7 1.9z" fill="none" stroke="#fff" stroke-width=".34"/>
<path d="M24.7 265.8l.7 1.9z" fill="#fff"/>
<path d="M24.7 265.8l.7 1.9zM25.3 267.7h.1" fill="none" stroke="#fff" stroke-width=".34"/>
<path d="M22.8 265.8l-.7 1.9z" fill="#fff"/>
<path d="M22.8 265.8l-.7 1.9z" fill="none" stroke="#fff" stroke-width=".34"/>
<path d="M22.8 265.8l.6 1.9z" fill="#fff"/>
<path d="M22.8 265.8l.6 1.9z" fill="none" stroke="#fff" stroke-width=".34"/>
<path d="M24.1 267.7h1.3a.65 .65 0 0 1-.6 .5 .65 .65 0 0 1-.7-.5z" fill-rule="evenodd" fill="#fff"/>
<path d="M24.1 267.7h1.3a.65 .65 0 0 1-.6 .5 .65 .65 0 0 1-.7-.5z" fill="none" stroke="#231f20" stroke-width=".34"/>
<path d="M24 267.7h.1M24.1 267.7h1.3l-.4 .5h-.5z" fill="none" stroke="#fff" stroke-width=".34"/>
<path d="M19 261.7h177.8" fill="none" stroke="#000" stroke-width=".53"/>
<g font-size="5.3">
<text x="30.1" y="31.2">TPS62A0x and TPS62A0xA, 1-A and 2-A High-Efficiency Synchronous Buck</text>
<text x="73.5" y="37.5">Converters in a SOT-563 Package</text>
</g>
<g font-size="4.2">
<text x="20" y="48.1">1 Features</text>
<text x="111.1" y="48.1">3 Description</text>
<text x="20" y="128.6">2 Applications</text>
</g>
<g font-size="3.5">
<text x="20" y="54.3">•</text>
<text x="20" y="58.5">•</text>
<text x="25" y="54.3">2.5-V to 5.5-V input voltage range</text>
<text x="25" y="58.5">0.6-V to V</text>
<text x="44.3" y="58.5">adjustable output voltage range</text>
<text x="111.1" y="54.3">The TPS62A0x family of devices are synchronous</text>
<text x="111.1" y="58.5">step-down buck DC-DC converters optimized for high</text>
<text x="20" y="62.8">•</text>
<text x="25" y="62.8">180-mΩ and 120-mΩ low R</text>
<text x="76.5" y="62.8">switches (1 A)</text>
<text x="111.1" y="62.8">efficiency and compact solution size. The devices</text>
<text x="20" y="67">•</text>
<text x="20" y="71.2">•</text>
<text x="25" y="67">100-mΩ and 67-mΩ low R</text>
<text x="25" y="71.2">&lt; 25-µA quiescent current</text>
<text x="74.6" y="67">switches (2 A)</text>
<text x="111.1" y="67">integrate switches capable of delivering an output</text>
<text x="111.1" y="71.2">current up to 2 A. At medium to heavy loads, the</text>
<text x="20" y="75.5">•</text>
<text x="25" y="75.5">1% feedback accuracy (0°C to 125°C)</text>
<text x="111.1" y="75.5">devices operate in pulse width modulation (PWM)</text>
<text x="20" y="79.7">•</text>
<text x="20" y="83.9">•</text>
<text x="25" y="79.7">100% mode operation</text>
<text x="25" y="83.9">2.4-MHz switching frequency</text>
<text x="111.1" y="79.7">mode with 2.4-MHz switching frequency. At light load,</text>
<text x="111.1" y="83.9">the devices automatically enter power save mode</text>
<text x="20" y="88.2">•</text>
<text x="25" y="88.2">Power save mode or PWM option available</text>
<text x="111.1" y="88.2">(PSM) to maintain high efficiency over the entire load</text>
<text x="20" y="92.4">•</text>
<text x="25" y="92.4">Power-good output pin</text>
<text x="111.1" y="92.4">current range. In shutdown, the current consumption</text>
<text x="20" y="96.6">•</text>
<text x="20" y="100.9">•</text>
<text x="25" y="96.6">Short circuit protection (HICCUP)</text>
<text x="25" y="100.9">Internal soft start-up</text>
<text x="111.1" y="100.9">device family operate in forced PWM across the</text>
<text x="111.1" y="96.6">is minimal as well. The TPS62A0xA variants of this</text>
<text x="20" y="105.1">•</text>
<text x="25" y="105.1">Active output discharge</text>
<text x="111.1" y="105.1">whole load current range.</text>
<text x="20" y="109.3">•</text>
<text x="20" y="113.6">•</text>
<text x="25" y="109.3">Thermal shutdown protection</text>
<text x="25" y="113.6">Available in a 1.60-mm × 1.60-mm SOT563</text>
<text x="111.1" y="111.4">The TPS62A0x devices provide an adjustable output</text>
<text x="25" y="117.8">package</text>
<text x="111.1" y="119.9">internal soft-start circuit limits the inrush current during</text>
<text x="111.1" y="115.7">voltage</text>
<text x="125.5" y="115.7">through</text>
<text x="140.4" y="115.7">an</text>
<text x="147.3" y="115.7">external</text>
<text x="162.9" y="115.7">resistor</text>
<text x="177.4" y="115.7">divider.</text>
<text x="191.6" y="115.7">An</text>
<text x="20" y="122">•</text>
<text x="25" y="122">Pin-to-pin compatible with the TLV62585</text>
<text x="111.1" y="124.1">start-up. Other features like overcurrent protection,</text>
<text x="111.1" y="128.4">thermal shutdown protection, and power good are</text>
<text x="20" y="134.7">•</text>
<text x="111.1" y="136.8">package.</text>
<text x="111.1" y="132.6">built-in.</text>
<text x="125" y="132.6">The</text>
<text x="133.6" y="132.6">devices</text>
<text x="148" y="132.6">are</text>
<text x="155.6" y="132.6">available</text>
<text x="172.1" y="132.6">in</text>
<text x="177.3" y="132.6">a</text>
<text x="181.8" y="132.6">SOT-563</text>
<text x="20" y="139">•</text>
<text x="20" y="143.2">•</text>
<text x="137.6" y="143.2">Device Information</text>
<text x="20" y="147.4">•</text>
<text x="20" y="151.7">•</text>
<text x="20" y="155.9">•</text>
<text x="20" y="160.1">•</text>
<text x="25" y="160.1">General purpose point-of-load supply</text>
<text x="47.9" y="246.4">Typical Application</text>
<text x="121.5" y="253">Efficiency vs Output Current at 5 V</text>
</g>
<g font-size="3.5" fill="#00f">
<text x="25" y="134.7">Set top box</text>
<text x="25" y="139">TV applications</text>
<text x="25" y="143.2">IP network camera</text>
<text x="25" y="147.4">Multi-function printer</text>
<text x="25" y="151.7">Wireless router, solid state drive</text>
<text x="25" y="155.9">Battery-powered applications</text>
</g>
<text font-size="3.2" fill="#00f" x="124.8" y="21.1">TPS62A01, TPS62A01A, TPS62A02, TPS62A02A</text>
<text font-size="2.9" x="115.1" y="220.6" transform="rotate(-90 115.1 220.6)">Efficiency [%]</text>
<g font-size="2.8">
<text x="114.6" y="147.6">Part Number</text>
<text x="140.5" y="147.6">Package</text>
<text x="166.7" y="147.6">Body Size (NOM)</text>
<text x="116.2" y="152.5">TPS62A01</text>
<text x="115.3" y="157.5">TPS62A01A</text>
<text x="141.9" y="159.9">SOT-563</text>
<text x="165.4" y="159.9">1.60 mm × 1.60 mm</text>
<text x="115.3" y="167.3">TPS62A02A</text>
<text x="116.2" y="162.4">TPS62A02</text>
<text x="111.1" y="174.1">(1)</text>
<text x="118.6" y="174.1">For all available packages, see the orderable addendum at</text>
<text x="118.6" y="177.5">the end of the data sheet.</text>
<text x="151.5" y="248.1">I</text>
<text x="157.7" y="248.1">[A]</text>
<text x="27.9" y="265.5">An IMPORTANT NOTICE at the end of this data sheet addresses availability, warranty, changes, use in safety-critical applications,</text>
<text x="27.9" y="268.9">intellectual property matters and other important disclaimers. PRODUCTION DATA.</text>
</g>
<g font-size="2.6">
<text x="40.7" y="59.2">IN</text>
<text x="67.9" y="63.5">DSON</text>
<text x="66" y="67.7">DSON</text>
<text x="179.7" y="253.7">IN</text>
</g>
<text font-size="2.5" x="142.7" y="24.3">SLUSEG9B – JULY 2022 – REVISED JULY 2022</text>
<g font-size="2.4">
<text x="117.4" y="182">100</text>
<text x="118.7" y="188">95</text>
<text x="118.7" y="194">90</text>
<text x="118.7" y="200.1">85</text>
<text x="118.7" y="206.1">80</text>
<text x="118.7" y="212.1">75</text>
<text x="118.7" y="218.1">70</text>
<text x="118.7" y="224.1">65</text>
<text x="118.7" y="230.2">60</text>
<text x="118.7" y="236.2">55</text>
<text x="178.1" y="234.1">V</text>
<text x="178.1" y="236.8">V</text>
<text x="178.1" y="239.5">V</text>
<text x="183.5" y="234.1">=3.3V</text>
<text x="183.5" y="236.8">=1.8V</text>
<text x="183.5" y="239.5">=1.2V</text>
<text x="118.7" y="242.2">50</text>
<text x="120.8" y="244.9">1m</text>
<text x="140.9" y="244.9">10m</text>
<text x="161" y="244.9">100m</text>
<text x="184.1" y="244.9">1</text>
<text x="190.3" y="244.9">2</text>
</g>
<text font-size="2.1" fill="#00f" x="152" y="146.7">(1)</text>
<text font-size="2.1" x="152.3" y="248.6">OUT</text>
<g font-size="2">
<text x="57.6" y="181.6">TPS62A0x</text>
<text x="76.2" y="184">1µH</text>
</g>
<g font-size="1.8">
<text x="23.9" y="185">2.5V t 5.5V</text>
<text x="27" y="182.8">V</text>
<text x="97.3" y="185.5">0.6V - V</text>
<text x="99.1" y="183.3">V</text>
<text x="179.7" y="234.5">OUT</text>
<text x="179.7" y="237.2">OUT</text>
<text x="179.7" y="239.9">OUT</text>
</g>
<g font-size="1.7">
<text x="55.5" y="193.2">GND</text>
<text x="67.2" y="193.2">FB</text>
<text x="55.5" y="202.7">EN</text>
<text x="66.5" y="202.8">PG</text>
</g>
<g font-size="1.6">
<text x="55.5" y="187.5">VIN</text>
<text x="66.6" y="187.5">SW</text>
</g>
<g font-size="1.2">
<text x="28" y="183.1">IN</text>
<text x="100.2" y="183.6">OUT</text>
<text x="103" y="185.7">IN</text>
<text x="76.2" y="196">V</text>
<text x="80.2" y="200.8">V</text>
</g>
<g font-size=".8">
<text x="76.9" y="196.2">IN</text>
<text x="80.9" y="200.9">PG</text>
</g>
</svg>
